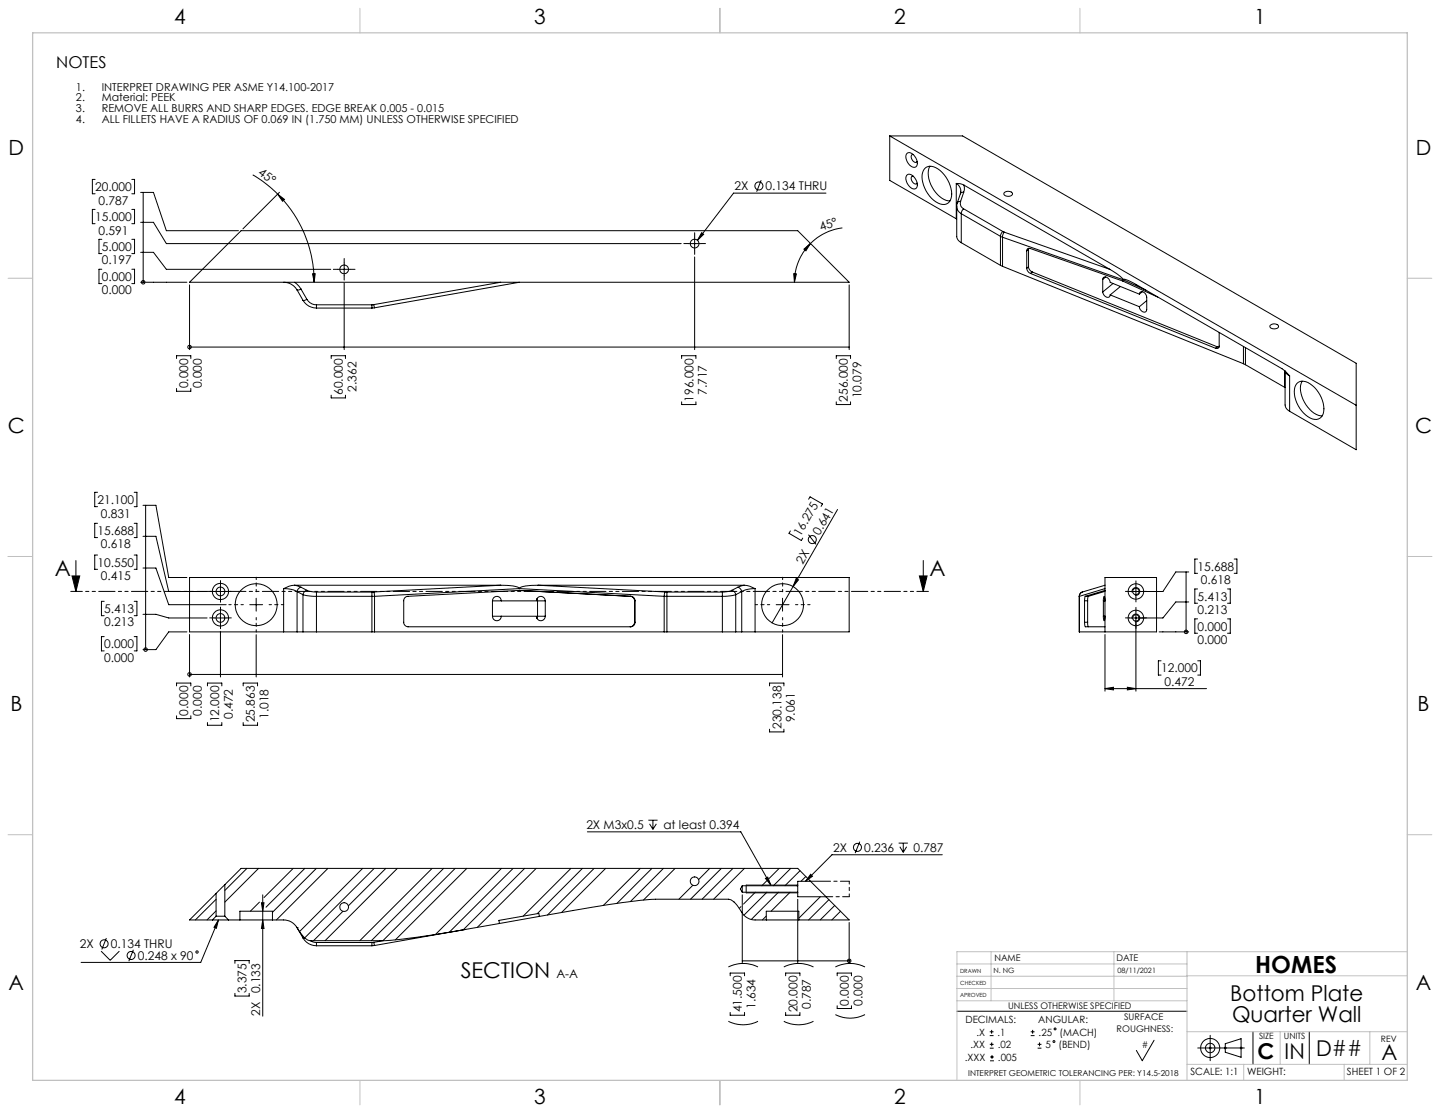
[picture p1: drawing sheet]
<svg xmlns="http://www.w3.org/2000/svg" width="559mm" height="432mm" viewBox="0 0 559 432" stroke-linecap="round" stroke-linejoin="round" font-family="sans-serif">
<g fill="none" stroke="#000" stroke-width=".39">
<path d="M345.3 52.7v17.3l25.8 14.9M345.3 52.7l181 104.5M345.3 52.7h28.3l152.7 88.2v33.6l-25.8-14.9M352.1 59.4a3.1 3.1 0 0 1 3.6 2.6l.2 .7a1.51 1.51 0 0 1-.4 2 1.51 1.51 0 0 1-2-.2 4.3 4.3 0 0 1-1.7-4.8zM354.3 59.9l-.3 .1a1.88 1.88 0 0 0-.1 2 1.88 1.88 0 0 0 1.8 .9l.2-.3M36.9 69.6h-1.1v5.6h1.1M51.2 69.6h1v5.6h-1M54.6 74.6h4.9l5.1 14.9h27.9M55.6 74.6v34.9M98.1 67.8l4.2 2.8 5.4 4.7M107.7 75.3l2.7 2.1-.8 .7zM107.7 75.3a48 48 0 0 1 14.2 34.2"/>
<path d="M108.4 74.6l-14.1 14.2M295.4 69.9l-1.8 4.5M320.5 74.9h-35.8l-14 18.3M352.1 67.8a3.1 3.1 0 0 1 3.6 2.6l.2 .7a1.51 1.51 0 0 1-.4 2 1.51 1.51 0 0 1-2-.3 4.3 4.3 0 0 1-1.7-4.7zM354.3 68.3a1.62 1.62 0 0 0-.7 1.6 1.62 1.62 0 0 0 1.1 1.3l.7 .2 .5-.4M358.8 65.4a4.3 4.3 0 0 1 6 .8 11.9 11.9 0 0 1 4.2 10.8 3.2 3.2 0 0 1-5 1.8 11.8 11.8 0 0 1-5.9-12zM360.9 64.5a10.3 10.3 0 0 0 3 11l2.5 1.9 2.3 .6M371.1 71.2a3.3 3.3 0 0 1 1.6 4M371.1 71.2l1.5 .1 1.5 .5M371.1 71.2v13.7M371.5 78.7l-.2 .6a3.2 3.2 0 0 0 1.7 3.6M372.7 75.2l-1.2 3.5"/>
<path d="M372.8 78.1a2.38 2.38 0 0 0 1.1 2.9M372.8 78.1l-.8 .1-.5 .5M374 74.6l-.8 .1-.5 .5M374 74.6l-1.2 3.5M374.1 71.8l.1 1.8-.2 1M374.1 71.8l56.6 32.7M389.6 74.8a2.21 2.21 0 0 1 3.3 .3 1.88 1.88 0 0 1-1.6 1.1 1.88 1.88 0 0 1-1.8-1.1zM36.9 81.2h-1.1v5.6h1.1M39.5 92.9h-1.1v5.5h1.1M51.2 81.2h1v5.6h-1M51.2 92.9h1v5.5h-1M54.6 86.3h4.9l5.1 8.2h199.7"/>
<path d="M54.6 97.9h4.9l5.1 6.6h63.7M267.1 94.5h5M269.6 92v5M269.6 99.7v35.9M272.3 90.3l.8 .6-2.4 2.3zM312 96.7l2.5-2.2-1.8 2.8zM314.5 94.5a21.2 21.2 0 0 0-6.2 15M326.9 88.4a21.5 21.5 0 0 0-12.4 6.1M371.1 84.9l.2 .1M371.3 80.2v11.9l.8 1.4 .9 .7M373 82.9l15.2 8.8M373 82.9v11.3"/>
<path d="M373 94.2l15.2 8.7M373.9 81l-.7 .9-.2 1M373.9 81l15.2 8.8M388.2 91.7l.8 .3M388.2 91.7v11.2M389 92v11.3M389 92l46.8 16.5M389.1 89.8l.6 .3M389.1 89.8l-.9 1.9M389.7 90.1l-.7 1.9M389.7 90.1l41 14.4M398.4 97.3a.91 .91 0 0 1 .4-.9 .91 .91 0 0 1 1 0l35.9 12.6 13.6 6.3"/>
<path d="M398.4 97.3v6.8M399.1 96.7v6.8M399.1 96.7l-.7 .6M399.2 96.3l-.1 .4M39.5 104.5h-1.1v5.5h1.1M51.2 104.5h1v5.5h-1M54.6 109.5h17.9M55.6 109.5h.1M73.6 110.5v25.1M73.6 109.5l20-20h216l19.9 20zM110.1 109.5a6 6 0 0 1 5.2 3M114.3 109.5l2.5 2.6"/>
<path d="M115.3 112.5l2.3 4M116.8 112.1l-1.5 .4M116.8 112.1l2.3 4M117.6 116.5a6 6 0 0 0 5.2 3M119.1 116.1a4.3 4.3 0 0 0 3.7 2.2M119.1 116.1l-1.5 .4M121.3 106.2h1l-.4 3.3zM122.8 118.3v1.2M122.8 118.3h21.5M122.8 119.5h21.5M131.1 104.5h4.9M133.6 102v5"/>
<path d="M133.6 109.7v25.9M144.3 118.3v1.2M145.1 118.2l.2 1.2M145.1 118.2l-.8 .1M145.3 119.4l-1 .1M194.3 109.5l-49.2 8.7M201.5 109.5l-56.2 9.9M308 106.2l1 .1-.7 3.2zM329.5 110.5v25.1M388.2 102.9l.8 .4M389 103.3l93.5 37.8M398.4 104.1a2.45 2.45 0 0 0 1.5 2"/>
<path d="M399.1 103.5a2.5 2.5 0 0 0 1.4 2M399.1 103.5l-.7 .6M399.9 106.1l71.8 29M400.5 105.5l71.9 29M400.5 105.5l-.6 .6M427.9 108.4a1.13 1.13 0 0 1 1-1 1.13 1.13 0 0 1 1.2 .6l.7 1.5 11.3 4.6M427.9 113.3a1.74 1.74 0 0 0 .9 1.7 1.74 1.74 0 0 0 1.9-.1l.1-.5M427.9 108.4v4.9M429.1 107.5l-1.2 .9M430.7 104.5l.9 .6a10.5 10.5 0 0 1 4.2 3.4M430.8 114.4l11.3 4.6M431.9 110l-4 3.3"/>
<path d="M434.8 111.2l-4 3.2M435.8 108.5l.1-.1a10 10 0 0 1 5 2l56.6 32.7 3 2.7M435.8 108.5l8.8 4M442.1 114.1a1.13 1.13 0 0 1 1-1 1.13 1.13 0 0 1 1.2 .6l.7 1.6v4.9a1.12 1.12 0 0 1-.9 1 1.12 1.12 0 0 1-1.3-.7l-.7-1.5M443.3 113.2l-1.2 .9M445 116.6l-2.9 2.4M68.5 139.1v-1.1h5.5v1.1M73.6 134.7h255.9M73.6 134.7h.1M128.5 139.1v-1.1h5.6v1.1M264.5 139.1v-1.1h5.6v1.1M324.5 139.1v-1.1h5.6v1.1"/>
<path d="M472.4 134.5l.7 .2M472.4 134.5l-.7 .6M473.1 129v5.3a.92 .92 0 0 1-.4 .8 .92 .92 0 0 1-1 0M482.5 134.4v6.7M483.3 134.9v6.6M492.9 126.3a2.21 2.21 0 0 1 3.2 .2 1.88 1.88 0 0 1-1.6 1.1 1.88 1.88 0 0 1-1.7-1zM68.5 150.7v1.1h5.5v-1.1M128.5 153.3v1.1h5.6v-1.1M264.5 155.9v1.1h5.6v-1.1M324.5 155.9v1.1h5.6v-1.1M482.5 141.1l.8 .4M483.3 141.5l15.2 8.8"/>
<path d="M498.5 150.3l.2 .1M498.5 143.9v6.4M500.5 145.8l-1.2-.8-.6-1v13.1l.4 1.3 1.4 1.2M500.5 145.8v13.8M503.2 148.8a4.3 4.3 0 0 1 6.1 .8 11 11 0 0 1 3.9 11.6 3.6 3.6 0 0 1-5.6 .5 11.8 11.8 0 0 1-5.1-11.5zM505.3 147.9a9 9 0 0 0 1.5 9.2 8.3 8.3 0 0 0 6.3 4.3M37.9 191h-1.1v5.6h1.1M52.1 191h1v5.6h-1M55.5 196h5l5 28h7M56.5 196v56M313.8 193.7l.6-.9 4.8 2.7-.6 1M325 197.7l-17.2 29.8"/>
<path d="M29.5 217.5v12M37.9 215.3h-1.1v5.6h1.1M37.9 203h-1.1v5.6h1.1M52.1 203h1v5.6h-1M52.1 215.3h1v5.6h-1M55.5 208.1h5l5 21.4h14.9M306.7 206l-.5 .9 4.8 2.8 .5-.9M313.7 207.4l3 3.8M358.3 217.5v12M464.7 216.9h-1v5.5h1M478.9 216.9h1.1v5.5h-1.1M27.9 223.4h3l-1.4 6.1z"/>
<path d="M40.4 233.3h-1v5.6h1M52.1 233.3h1v5.6h-1M55.5 220.4h5l5 14.2h22.3M55.5 238.3h5l5 1.4h14.9M83 239.7h5.1M83 229.5h5.1M85.5 227v5M85.5 237.2v5.1M96.9 234.6h5M99.4 232.1v5M110.1 228.4l3 .3 2.2 .8M110.1 228.4v16.7"/>
<path d="M114.3 227l2.5 .8M114.3 227l-2.2 .4-2 1M114.3 227h80M115.3 229.5l2.3 1.2M115.3 229.5v15.6M116.8 227.8a1.97 1.97 0 0 0-1.5 1.7M116.8 227.8l2.3 1.2M117.6 230.7l5.2 .7M117.6 230.7v14.4M119.1 229a2.09 2.09 0 0 0-1.5 1.7M119.1 229l1.2 .4 2.5 .3M122.8 229.7v1.7"/>
<path d="M122.8 231.4v13.7M122.8 231.4h21.5M122.8 229.7h21.5M144.3 229.7v1.7M144.3 231.4h1M144.3 231.4v13.7M145.1 229.7h-.8M145.1 229.7l.2 1.7M145.3 231.4v13.7M191.1 233.1a1.71 1.71 0 0 1 1.7-1.7 1.71 1.71 0 0 1 1.7 1.7M191.1 239.1a1.71 1.71 0 0 0 1.7 1.7 1.71 1.71 0 0 0 1.7-1.7M191.1 239.1h17a1.73 1.73 0 0 0 1.8 1.7 1.73 1.73 0 0 0 1.7-1.7"/>
<path d="M191.1 233.1h17a1.73 1.73 0 0 1 1.8-1.7 1.73 1.73 0 0 1 1.7 1.7M191.1 233.1v6M194.3 227a13.9 13.9 0 0 1 7.1 1.1l.1 .3M194.3 227l-49.2 2.7M201.4 229.1l43.4 2.3M201.5 229.1h.1M201.5 229.1l-43.2 2.3a1.69 1.69 0 0 0-1.6 1.7v8.3a1.75 1.75 0 0 0 1.7 1.8h86.3a1.81 1.81 0 0 0 1.8-1.8M201.5 228.4l-56.2 3M201.5 228.4l56.2 3M208.4 232.3l.2 .8M208.6 239.1l-.2 .9M208.6 233.1h3"/>
<path d="M208.6 239.1h3M208.6 233.1v6M208.8 227a14.1 14.1 0 0 0-7.2 1.1l-.1 .3M208.8 227h80M208.8 227l49.3 2.7M211.6 233.1v6M244.8 231.4a1.75 1.75 0 0 1 1.7 1.7M244.8 231.4h-.2a1.75 1.75 0 0 1 1.6 1.7M246.2 233.1h.3M246.2 233.1v8.3M246.5 233.1v8.3M257.7 231.4h1.1"/>
<path d="M257.7 231.4v13.7M258.1 229.7h.7M258.1 229.7l-.4 1.7M258.8 229.7v1.7M258.8 231.4h21.5M258.8 229.7h21.5M258.8 231.4v13.7M280.3 229.7v1.7M280.3 231.4v13.7M284 229l-1.2 .4-2.5 .3M284 229a1.97 1.97 0 0 1 1.5 1.7M285.5 230.7l-5.2 .7"/>
<path d="M285.5 230.7v14.4M286.3 227.8a2.09 2.09 0 0 1 1.5 1.7M286.3 227.8l-2.3 1.2M287.8 229.5v15.6M287.8 229.5l-2.3 1.2M288.8 227l-2.5 .8M288.8 227l2.1 .4 2.1 1M293 228.4l-3 .3-2.2 .8M293 228.4v16.7M301.2 234.6h5M303.7 232.1v5M307.8 227.5l-8.2 14.2"/>
<path d="M309 224.4l.8 .6-2 2.5zM356.8 223.4h3l-1.5 6.1zM418.8 231.4h.1M418.8 231.4l.1 13.7M418.9 231.4v13.7M420.1 229.7a1.7 1.7 0 0 0-1.2 1.7M420.1 229.7a1.68 1.68 0 0 0-1.3 1.7M420.9 233.1h1.2M420.9 233.1v8.3M421.1 231.4l-.2 1.7M421.1 231.4h1.2M422.1 233.1v8.3"/>
<path d="M422.3 231.4l-.2 1.7M428.2 239.1h.6l-.3 1.7zM428.2 233.1v6M428.4 231.4l.4 1.7h-.6zM428.8 229.1h.1M428.8 229.1l-7.7 2.3M428.8 228.4l-9.9 3M428.8 229.4l-6.5 2M428.8 227l-8.7 2.7M439.3 229.9a1.5 1.5 0 0 1 1.4-1.9 1.5 1.5 0 0 1 1.6 1.6 1.5 1.5 0 0 1-1.9 1.3M440.8 227v5M440.8 237.2v30.9"/>
<path d="M460.3 221.9v23.2M461.3 233.5h-5l-5 6.2h-13M461.3 221.9h-5l-5 7.6h-13M464.7 228.5h-1v5.5h1M476.4 228.5h1v5.5h-1M40.4 247h-1v5.5h1M52.1 247h1v5.5h-1M56.5 252h.1M72.5 245.1h-7l-5 6.9h-5M73.6 246.2v16.4M85.5 244.9v17.7M99.4 246.2v16.4"/>
<path d="M110.1 245.1h5.2M110.1 245.1h-36.5v-21.1h255.9v21.1h-36.5M115.3 245.1h2.3M117.6 245.1h5.2M122.8 245.1h21.5M144.3 245.1h1M145.3 245.1h112.4M246.2 241.4a1.75 1.75 0 0 1-1.7 1.8M246.2 241.4h.3M257.7 245.1h1.1M258.8 245.1h21.5M280.3 245.1h5.2"/>
<path d="M285.5 245.1h2.3M287.8 245.1h5.2M303.7 246.2v16.4M418.9 245.1h29.9v-21.1h-20v21.1M420.9 241.4l.3 1.8h7.6M420.9 241.4h1.2M422.1 241.4l.2 1.8M428.8 246.2v21.9M439.3 240.1a1.5 1.5 0 0 1 1.4-1.8 1.5 1.5 0 0 1 1.6 1.6 1.5 1.5 0 0 1-1.9 1.3M449.8 245.1h11.5M450.6 256.4h-1.1v5.5h1.1M460.3 245.1h.1"/>
<path d="M464.7 240.1h-1v5.6h1M464.8 256.4h1v5.5h-1M476.4 240.1h1v5.6h-1M68.5 266.1v-1.1h5.5v1.1M68.5 277.7v1.1h5.5v-1.1M73.6 261.7h230.1M73.6 261.7h.1M80.5 266.1v-1.1h5.6v1.1M94.4 266.1v-1.1h5.5v1.1M298.6 266.1v-1.1h5.6v1.1M428.8 267.2h39.4M428.8 267.2l3.3-.6v1.1z"/>
<path d="M437.5 266.6l3.3 .6-3.3 .5zM80.5 280.3v1.1h5.6v-1.1M94.4 280.3v1.1h5.5v-1.1M298.6 282.9v1.1h5.6v-1.1M251.6 318.2h3.6M252.1 319.6l1.3 2.1M253.4 318.2v3.5M254.7 319.6l-1.3 2.1M95.8 336.9l-8.6 8.6M100.3 336.9l-13.1 13.1M113.8 336.9l-11.4 11.3M118.3 336.9l-15.1 15.1"/>
<path d="M122.8 336.9l-17.1 17M127.2 336.9l-20 20M140.7 336.9l-24.5 24.5M145.2 336.9l-27 27M149.7 336.9l-14.5 14.5M154.2 336.9l-28 28M167.7 336.9l-28.1 28M172.2 336.9l-28.1 28M176.6 336.9l-28 28M181.2 336.9l-27.8 27.7M194.6 336.9l-25.6 25.6M199.1 336.9l-24.8 24.8"/>
<path d="M203.6 336.9l-23.9 23.9M208.1 336.9l-22.9 22.9M221.5 336.9l-18.5 18.5M226 336.9l-17.5 17.6M227.9 322.7h59.6l11.6 20.7M230.5 336.9l-18.1 18.1M235 336.9l-17.1 17.1M248.5 336.9l-14.4 14.4M253 336.9l-13.6 13.6M257.5 336.9l-12.9 12.9M262 336.9l-12.3 12.3M275.4 336.9l-4.3 4.3"/>
<path d="M279.9 336.9l-11.9 12M284.4 336.9l-11.9 12M288.9 336.9l-12 12M302.4 336.9l-4.1 4M306.8 336.9l-6.7 6.7M310.4 337.8l-5.8 5.8M314.6 339.2l.7 .7-2.7 2zM333.6 326.5l-1.7 4.5M348.7 327.1h3.6M349.2 328.5l1.3 2.2M350.5 327.1v3.6M351.8 328.5l-1.3 2.2"/>
<path d="M365.7 331.6h-42.8l-10.3 10.3M82.4 356.9h6.3M83.9 355.5h3.3M83.9 346.6l-10.3 10.3h8.8M83.9 346.6v8.9M83.9 355.5l-1.5 1.4M83.9 348.9l-8.1 8M83.9 353.4l-3.6 3.5M84.8 356.9l-.8 3.3-1-.4zM84.8 356.9l-6.9 16.5h-46.4M87.2 343.2l-3.3 3.4M87.2 355.5l1.5 1.4"/>
<path d="M87.2 343.2v12.3M88.7 356.9h4.4M93.1 356.9h12.6M93.1 356.9v-3.4h12.6v3.4M100.7 350l-3.5 3.5M101.5 350.2h.9l-.4 3.3zM102 347.2v47M102 356.9l.4 3.3h-.9zM105.7 356.9h4.4a6 6 0 0 1 5.2 3M115.3 359.9l3 4M115.3 359.9h.1M115.3 359.9l2.3 4"/>
<path d="M133.1 353.6l-11.4 11.3M193.8 358.3l-48.5 8.5M209.3 355.5l13.1-2.3a280.6 280.6 0 0 1 32-4.3h28.2a7 7 0 0 1 4.6 4.1 6.4 6.4 0 0 0 5.8 3.9h4.4M209.3 355.5l-.2-1.1-15.5 2.7 .2 1.2M209.3 355.5l-15.5 2.8M268.9 343.5l-5.4 5.4M287.5 351.7l-.6 .7M288 343.6v2.5M288 343.6h21.6M288 343.6l-.7 1.3 .7 1.2M288 346.1h21.6M288 347.2v26.6"/>
<path d="M293.1 346.1l-4.6 4.6M297 340.8l.9-.5 1.2 3.1zM297.4 356.9h12.6M297.4 356.9v-3.4h12.6v3.4M297.4 355.4l-1.6 1.5M297.6 341.7l-2 1.9M297.6 346.1l-8.9 9M302.1 346.1l-10.6 10.6M306.6 346.1l-7.4 7.4M309.6 343.2l-.5 .4M309.6 343.6v2.5M309.6 346.1v1.8h10.9"/>
<path d="M309.6 348.9v24.9M309.6 343.4h-20v3h20M312.7 340l-1.9 1.9M314.5 341.9l6 6M314.5 341.9h-4.9v1.7M314.5 341.9l-4.9-5h-216l-6.4 6.3M318.3 347.9l-8.2 8.3M320.5 347.9l9 9h-19.5M321.7 349l-7.9 7.9M323.9 351.3l-5.6 5.6M326.2 353.5l-3.4 3.4M329.5 357.9v15.9"/>
<path d="M39.2 369l3.6 3.6 3.5-3.6M41.3 363.9l-1.8 4.5M51.8 368.5l-1.8 4.4M91.2 373.7v-1h5.5v1M117.6 363.9h.7M117.6 363.9a6 6 0 0 0 5.2 3M118.3 363.9l1.1 .8 1 .2M120.4 364.9l2.4 .8M120.4 364.9h28.3M122.8 365.7v1.2M122.8 365.7h21.5M122.8 366.9h21.5"/>
<path d="M144.3 365.7v1.2M145.1 365.6l.2 1.2M145.1 365.6l-.8 .1M145.3 366.8l-1 .1M148.7 364.9l-3.6 .7M180.7 360.6a281.6 281.6 0 0 1-32 4.3M282.6 375.1a13 13 0 0 1 11.5 0M283.4 378.6v-1.1h5.5v1.1M288 372.8h41.5M304.2 375.1a13 13 0 0 1 11.5 0M304.9 378.6v-1.1h5.5v1.1M324.2 375.1a13 13 0 0 1 11.5 0"/>
<path d="M324.9 378.6v-1.1h5.5v1.1M329.5 372.8h.1M91.2 385.4v1h5.5v-1M282.6 396.2a12.7 12.7 0 0 0 11.5 0M283.4 392.8v1.1h5.5v-1.1M304.2 396.2a12.7 12.7 0 0 0 11.5 0M304.9 392.8v1.1h5.5v-1.1M324.2 393.6a12.7 12.7 0 0 0 11.5 0M324.9 390.2v1.1h5.5v-1.1M371.3 392.3h89.3M384.8 399.6v1.4M400.7 399.6v1.4"/>
<path d="M384.1 401.8h1.5M384.1 400.3h1.5M384.1 406.6h1.5M384.1 405.2h1.5M384.2 411.6h1.5M384.2 410.1h1.5M384.8 404.4v1.5M385 409.3v1.5M400 401.8h1.5M400 400.3h1.5M402.7 406.6h1.4M402.7 405.2h1.4"/>
<path d="M403.4 404.4v1.5M447.9 403.6l-4.6 7.9-2.3-4M464.8 406.6h18.1M469.3 406.2l.7 .7M469.6 401.7v9.8M470 406.2l-.7 .7M475.1 406.2l.7 .7M475.5 404.9l6.1-1.9v7.2l-6.1-2zM475.8 406.2l-.7 .7M481.3 406.2l.7 .7M482 406.2l-.7 .7M486.2 400.3v12.6"/>
<path d="M508.1 400.3v12.6"/>
<circle cx="294.5" cy="72.1" r="1.55"/>
<circle cx="269.5" cy="94.5" r="1.7"/>
<circle cx="55.6" cy="109.5" r=".68"/>
<circle cx="133.6" cy="104.5" r="1.71"/>
<circle cx="73.5" cy="134.6" r=".68"/>
<circle cx="315.2" cy="209.3" r="1.56"/>
<circle cx="85.5" cy="239.7" r="3.2"/>
<circle cx="85.5" cy="229.5" r="3.2"/>
<circle cx="85.5" cy="229.5" r="1.7"/>
<circle cx="85.5" cy="239.8" r="1.69"/>
<circle cx="99.4" cy="234.6" r="8.1"/>
<circle cx="303.7" cy="234.6" r="8.1"/>
<circle cx="440.8" cy="239.7" r="1.25"/>
<circle cx="440.8" cy="229.5" r="1.25"/>
<circle cx="440.8" cy="229.5" r="3"/>
<circle cx="440.8" cy="239.7" r="3"/>
<circle cx="56.5" cy="252" r=".68"/>
<circle cx="460.3" cy="245.2" r=".68"/>
<circle cx="73.5" cy="261.6" r=".68"/>
<circle cx="332.7" cy="328.8" r="1.56"/>
<circle cx="133.5" cy="351.9" r="1.71"/>
<circle cx="269.5" cy="341.9" r="1.69"/>
<circle cx="40.4" cy="366.2" r="1.56"/>
<circle cx="50.9" cy="370.7" r="1.55"/>
<circle cx="76.5" cy="369.4" r=".44"/>
<circle cx="329.6" cy="372.8" r=".68"/>
<circle cx="409.4" cy="399.2" r=".36"/>
<circle cx="409" cy="404.1" r=".38"/>
<circle cx="469.6" cy="406.6" r="1.83"/>
<circle cx="469.6" cy="406.6" r="3.7"/>
</g>
<g fill="none" stroke="#000" stroke-width=".39" stroke-dasharray="15.2 1.3 1.3 1.3">
<path d="M267.1 94.5h-1.7M269.6 92v-1.7M269.6 97v1.7M272.1 94.5h1.7M131.1 104.5h-1.7M133.6 102v-1.7M133.6 107v1.7M136.1 104.5h1.7M83.1 239.7h-1.7M83.1 229.4h-1.7M85.6 237.2v-1.7M85.6 226.9v-1.7"/>
<path d="M85.6 231.9v1.7M88.1 239.7h1.7M88.1 229.4h1.7M438.3 229.4h-1.6M438.3 239.7h-1.6M440.8 226.9v-1.5M440.8 231.9v1.6M440.8 237.2v-1.6M443.3 229.4h1.6M443.3 239.7h1.6M85.6 242.2v1.7M440.8 242.2v1.6"/>
</g>
<path d="M94.4 234.6h-5.6M99.4 229.6v-5.7M99.4 239.6v5.6M104.4 234.6h5.7M298.7 234.6h-5.6M303.7 229.6v-5.7M303.7 239.6v5.6M308.7 234.6h5.6" fill="none" stroke="#000" stroke-width=".39" stroke-dasharray="15.2 1.3 1.3 1.3" stroke-dashoffset="14.3"/>
<path d="M360.3 229.4h-332.8" fill="none" stroke="#000" stroke-width=".39" stroke-dasharray="6.3 1.3 1.3 1.3 1.3 1.3" stroke-dashoffset="1.9"/>
<path d="M314.6 341.9h15" fill="none" stroke="#000" stroke-width=".39" stroke-dasharray="15.2 1.3 1.3 1.3" stroke-dashoffset="7.5"/>
<path d="M329.6 341.9v6" fill="none" stroke="#000" stroke-width=".39" stroke-dasharray="15.2 1.3 1.3 1.3" stroke-dashoffset="14.1"/>
<path d="M329.6 347.9h-9" fill="none" stroke="#000" stroke-width=".39" stroke-dasharray="15.2 1.3 1.3 1.3" stroke-dashoffset="12.6"/>
<g fill="none" stroke="#c0c0c0" stroke-width=".39">
<path d="M139.7 3.2v9.5M279.4 3.2v9.5M419.1 3.2v9.5M3.1 107.9h9.6M546.1 107.9h9.5M3.1 215.9h9.6M546.1 215.9h9.5M3.1 323.8h9.6M546.1 323.8h9.5M371.3 378.7h89.3M371.3 374h89.3M384.6 369.2v19.1"/>
<path d="M432.3 369.2v19.1M460.6 369.2v49.9M460.6 378.6h85.5M546.1 369.2h-174.8v49.9M371.3 383.5h89.3M371.3 388.3h89.3M139.7 419.1v9.6M279.4 419.1v9.6M419.1 419.1v9.6M460.6 412.9h85.5M460.6 400.3h85.5M482.6 412.9v6.2"/>
<path d="M496.8 400.3v12.6M521.6 412.9v6.2M531.6 400.3v12.6"/>
</g>
<path d="M12.7 12.7h533.4v406.4h-533.4z" fill="none" stroke="#c0c0c0" stroke-width=".5"/>
<g fill="#000">
<path d="M272.3 90.3l.8 .6-2.4 2.3zM309 224.4l.8 .6-2 2.5z"/>
<path d="M312 96.7l2.5-2.2-1.8 2.8zM308 106.2l1 .1-.7 3.2z"/>
<path d="M121.3 106.2h1l-.4 3.3zM107.7 75.3l2.7 2.1-.8 .7z"/>
<path d="M356.8 223.4h3l-1.5 6.1zM27.9 223.4h3l-1.4 6.1z"/>
<path d="M437.5 266.6l3.3 .6-3.3 .5zM428.8 267.2l3.3-.6v1.1z"/>
<path d="M84.8 356.9l-.8 3.3-1-.4zM314.6 339.2l.7 .7-2.7 2zM297 340.8l.9-.5 1.2 3.1z"/>
<path d="M101.5 350.2h.9l-.4 3.3zM102 356.9l.4 3.3h-.9z"/>
</g>
<text font-size="9.2" x="487.1" y="377.4">HOMES</text>
<g font-size="8.5">
<text x="21.2" y="223.7">A</text>
<text x="360.6" y="223.7">A</text>
<text x="178.8" y="379.4">SECTION</text>
<text x="477.4" y="388.3">Bottom Plate</text>
<text x="478.1" y="396.4">Quarter Wall</text>
<text x="488" y="410.8">C</text>
<text x="498.5" y="410.8">IN</text>
<text x="510.8" y="409.8">D##</text>
<text x="536.1" y="411.3">A</text>
</g>
<g font-size="8.1">
<text x="67.6" y="9.3">4</text>
<text x="207.3" y="9.3">3</text>
<text x="347" y="9.3">2</text>
<text x="486.7" y="9.3">1</text>
<text x="3.3" y="60.1">D</text>
<text x="549.4" y="60.1">D</text>
<text x="3" y="168">C</text>
<text x="549.1" y="168">C</text>
<text x="4" y="276">B</text>
<text x="550.1" y="276">B</text>
<text x="3.3" y="383.9">A</text>
<text x="549.4" y="383.9">A</text>
<text x="67.6" y="428.4">4</text>
<text x="207.3" y="428.4">3</text>
<text x="347" y="428.4">2</text>
<text x="486.7" y="428.4">1</text>
</g>
<text font-size="6.3" x="21.9" y="26.5">NOTES</text>
<g font-size="4.7">
<text x="99.9" y="67.5" transform="rotate(36 99.9 67.5)">45°</text>
<text x="36.9" y="74.1">20.000</text>
<text x="285.1" y="73.9">2X</text>
<text x="297.1" y="73.9">0.134 THRU</text>
<text x="38.2" y="79.4">0.787</text>
<text x="36.9" y="85.8">15.000</text>
<text x="318.7" y="89.7" transform="rotate(-20 318.7 89.7)">45°</text>
<text x="38.2" y="91">0.591</text>
<text x="39.5" y="97.4">5.000</text>
<text x="39.5" y="102.6">0.197</text>
<text x="39.5" y="109">0.000</text>
<text x="39.5" y="114.2">0.000</text>
<text x="73.1" y="150.7" transform="rotate(-90 73.1 150.7)">0.000</text>
<text x="78.3" y="150.7" transform="rotate(-90 78.3 150.7)">0.000</text>
<text x="133.1" y="153.3" transform="rotate(-90 133.1 153.3)">60.000</text>
<text x="138.3" y="152" transform="rotate(-90 138.3 152)">2.362</text>
<text x="269.1" y="155.9" transform="rotate(-90 269.1 155.9)">196.000</text>
<text x="274.3" y="153.3" transform="rotate(-90 274.3 153.3)">7.717</text>
<text x="329.1" y="155.9" transform="rotate(-90 329.1 155.9)">256.000</text>
<text x="334.3" y="154.6" transform="rotate(-90 334.3 154.6)">10.079</text>
<text x="37.9" y="195.5">21.100</text>
<text x="39.2" y="200.8">0.831</text>
<text x="37.9" y="207.5">15.688</text>
<text x="310.6" y="208.2" transform="rotate(-60 310.6 208.2)">16.275</text>
<text x="318" y="208" transform="rotate(-60 318 208)">0.641</text>
<text x="39.2" y="212.8">0.618</text>
<text x="37.9" y="219.9">10.550</text>
<text x="311.6" y="219" transform="rotate(-60 311.6 219)">2X</text>
<text x="464.7" y="221.4">15.688</text>
<text x="39.2" y="225.1">0.415</text>
<text x="466" y="226.6">0.618</text>
<text x="464.7" y="233">5.413</text>
<text x="40.4" y="237.8">5.413</text>
<text x="464.7" y="238.2">0.213</text>
<text x="40.4" y="243.1">0.213</text>
<text x="464.7" y="244.6">0.000</text>
<text x="40.4" y="251.5">0.000</text>
<text x="464.7" y="249.9">0.000</text>
<text x="40.4" y="256.7">0.000</text>
<text x="450.6" y="260.9">12.000</text>
<text x="451.9" y="266.1">0.472</text>
<text x="73.1" y="277.7" transform="rotate(-90 73.1 277.7)">0.000</text>
<text x="78.3" y="277.7" transform="rotate(-90 78.3 277.7)">0.000</text>
<text x="85.1" y="280.3" transform="rotate(-90 85.1 280.3)">12.000</text>
<text x="90.3" y="279" transform="rotate(-90 90.3 279)">0.472</text>
<text x="98.9" y="280.3" transform="rotate(-90 98.9 280.3)">25.863</text>
<text x="104.2" y="279" transform="rotate(-90 104.2 279)">1.018</text>
<text x="308.4" y="280.3" transform="rotate(-90 308.4 280.3)">9.061</text>
<text x="303.2" y="282.9" transform="rotate(-90 303.2 282.9)">230.138</text>
<text x="227.5" y="321.6">2X M3x0.5</text>
<text x="257.4" y="321.6">at least 0.394</text>
<text x="323.3" y="330.5">2X</text>
<text x="335.3" y="330.5">0.236</text>
<text x="354.5" y="330.5">0.787</text>
<text x="31" y="367.9">2X</text>
<text x="43" y="367.9">0.134 THRU</text>
<text x="53.5" y="372.4">0.248 x 90</text>
<text x="215.9" y="379.4">A-A</text>
<text x="95.7" y="385.3" transform="rotate(-90 95.7 385.3)">3.375</text>
<text x="101" y="385.3" transform="rotate(-90 101 385.3)">0.133</text>
<text x="100.9" y="394.2" transform="rotate(-90 100.9 394.2)">2X</text>
<text x="287.9" y="392.8" transform="rotate(-90 287.9 392.8)">41.500</text>
<text x="293.2" y="391.5" transform="rotate(-90 293.2 391.5)">1.634</text>
<text x="309.4" y="392.8" transform="rotate(-90 309.4 392.8)">20.000</text>
<text x="314.7" y="391.5" transform="rotate(-90 314.7 391.5)">0.787</text>
<text x="329.4" y="390.2" transform="rotate(-90 329.4 390.2)">0.000</text>
<text x="334.7" y="390.2" transform="rotate(-90 334.7 390.2)">0.000</text>
</g>
<g font-size="4.2">
<text x="29.5" y="35.2">1.</text>
<text x="39.5" y="35.2">INTERPRET DRAWING PER ASME Y14.100-2017</text>
<text x="29.5" y="39.4">2.</text>
<text x="39.5" y="39.4">Material: PEEK</text>
<text x="29.5" y="43.5">3.</text>
<text x="29.5" y="47.7">4.</text>
<text x="39.5" y="43.5">REMOVE ALL BURRS AND SHARP EDGES. EDGE BREAK 0.005 - 0.015</text>
<text x="39.5" y="47.7">ALL FILLETS HAVE A RADIUS OF 0.069 IN (1.750 MM) UNLESS OTHERWISE SPECIFIED</text>
</g>
<g font-size="3.9">
<text x="374.6" y="396.9">DECIMALS:</text>
<text x="378.9" y="401.8">.X</text>
<text x="387.1" y="401.8">.1</text>
<text x="402.9" y="396.9">ANGULAR:</text>
<text x="403" y="401.8">.25</text>
<text x="411.2" y="401.8">(MACH)</text>
<text x="376.6" y="406.6">.XX</text>
<text x="387.2" y="406.6">.02</text>
<text x="405.7" y="406.6">5</text>
<text x="410.7" y="406.6">(BEND)</text>
<text x="374.4" y="411.5">.XXX</text>
<text x="387.3" y="411.5">.005</text>
<text x="462" y="417.1">SCALE: 1:1</text>
<text x="484" y="417.1">WEIGHT:</text>
<text x="522.7" y="417.1">SHEET 1 OF 2</text>
</g>
<g font-size="3.5">
<text x="385.9" y="372.8">NAME</text>
<text x="433.2" y="373">DATE</text>
<text x="391.2" y="391.6">UNLESS OTHERWISE SPECIFIED</text>
<text x="436.2" y="395.9">SURFACE</text>
<text x="433.3" y="400.4">ROUGHNESS:</text>
<text x="443.1" y="406.8">#</text>
</g>
<g font-size="3.4">
<text x="488.6" y="403">SIZE</text>
<text x="498.2" y="403">UNITS</text>
<text x="535.9" y="404.1">REV</text>
</g>
<text font-size="3.2" x="375.7" y="417.6">INTERPRET GEOMETRIC TOLERANCING PER: Y14.5-2018</text>
<g font-size="2.8">
<text x="385.5" y="377.4">N. NG</text>
<text x="433.6" y="377.4">08/11/2021</text>
</g>
<g font-size="2.2">
<text x="372.6" y="377.3">DRAWN</text>
<text x="372.7" y="382.2">CHECKED</text>
<text x="372.6" y="386.8">APROVED</text>
</g>
</svg>
